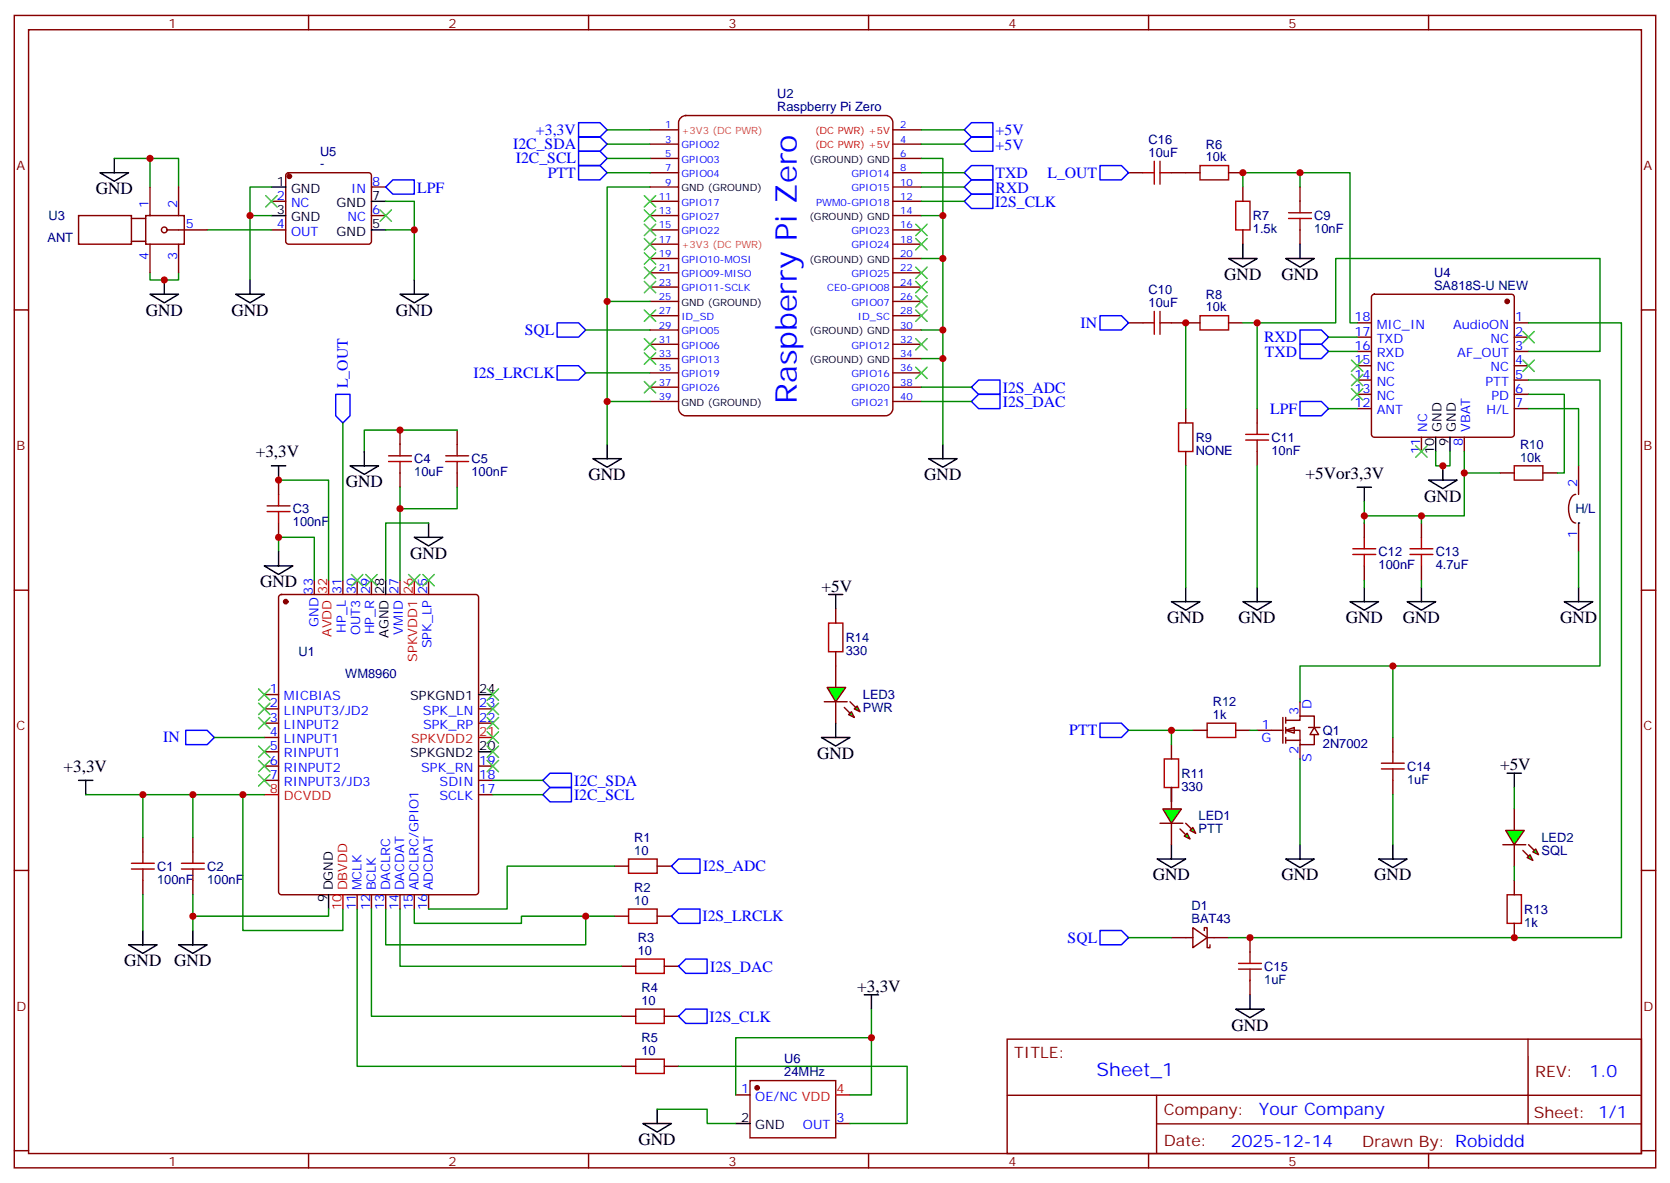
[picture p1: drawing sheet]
<svg xmlns="http://www.w3.org/2000/svg" width="412mm" height="292mm" viewBox="0 0 412 292" stroke-linecap="round" stroke-linejoin="round" font-family="sans-serif">
<g fill="none" stroke="#870000" stroke-width=".35">
<path d="M3.5 3.8h405.4v284.3h-405.4zM7.1 7.3h398.2v277.3h-398.2zM76.2 3.8v3.5M145.3 3.8v3.5M214.5 3.8v3.5M283.6 3.8v3.5M352.8 3.8v3.5M160.5 32h7.1M160.5 35.6h7.1M160.5 39.1h7.1M168.2 29l1.1-.5h49.4a1.76 1.76 0 0 1 1.8 1.8v70.5a1.89 1.89 0 0 1-1.8 1.8h-49.4a1.89 1.89 0 0 1-1.7-1.8v-70.5v-.5zM220.5 32h7"/>
<path d="M220.5 35.6h7M220.5 39.1h7M160.5 42.6h7.1M160.5 46.1h7.1M160.5 49.7h7.1M160.5 53.2h7.1M160.5 56.7h7.1M220.5 42.6h7M220.5 46.1h7M220.5 49.7h7M220.5 53.2h7M220.5 56.7h7"/>
<path d="M278.7 42.6h3.5M289.3 42.6h7M303.4 42.6h3.5M306.9 46.1v3.6M306.9 56.7v3.6M321 46.1v3.6M321 56.7v3.6M3.5 76.5h3.6M160.5 60.3h7.1M160.5 63.8h7.1M160.5 67.3h7.1M160.5 70.8h7.1"/>
<path d="M160.5 74.4h7.1M160.5 77.9h7.1M220.5 60.3h7M220.5 63.8h7M220.5 67.3h7M220.5 70.8h7M220.5 74.4h7M220.5 77.9h7M278.7 79.7h3.5M289.3 79.7h7M303.4 79.7h3.5M335.1 79.7h3.6"/>
<path d="M338.9 72.8l.5-.2h33.8a.71 .71 0 0 1 .7 .7v33.9a.76 .76 0 0 1-.7 .7h-33.8a.76 .76 0 0 1-.7-.7v-33.9zM373.9 79.7h3.6M405.3 76.5h3.6M160.5 81.4h7.1M160.5 84.9h7.1M160.5 88.5h7.1M160.5 92h7.1M160.5 95.5h7.1M160.5 99.1h7.1M220.5 81.4h7M220.5 84.9h7M220.5 88.5h7"/>
<path d="M220.5 92h7M220.5 95.5h7M220.5 99.1h7M335.1 83.2h3.6M335.1 86.7h3.6M335.1 90.2h3.6M335.1 93.8h3.6M335.1 97.3h3.6M373.9 83.2h3.6M373.9 86.7h3.6M373.9 90.2h3.6M373.9 93.8h3.6"/>
<path d="M373.9 97.3h3.6M292.8 100.8v3.6M292.8 111.4v3.5M310.4 100.8v3.6M310.4 111.4v3.5M335.1 100.8h3.6M351 107.9v3.5M361.6 107.9v3.5M370.4 116.7h3.5M373.9 100.8h3.6M381 116.7h3.5M389.8 114.9v7.1"/>
<path d="M336.9 129v3.6M336.9 139.6v3.6M351 129v3.6M351 139.6v3.6M389.1 122a2.65 2.65 0 0 0-1.7 2.7l-.1 .8a3.9 3.9 0 0 0 1.4 3.5h.4M389.8 129v7.1M3.5 145.6h3.6M69 146.9l.5-.2h48a.71 .71 0 0 1 .7 .7v72.7a.76 .76 0 0 1-.7 .7h-48a.76 .76 0 0 1-.7-.7v-72.7zM77.6 143.2v3.5M84.7 143.2v3.5M88.2 143.2v3.5M91.7 143.2v3.5"/>
<path d="M98.8 143.2v3.5M105.8 143.2v3.5M405.3 145.6h3.6M65.3 171.4h3.5M65.3 174.9h3.5M65.3 178.4h3.5M118.2 174.9h3.5M118.2 178.4h3.5M65.3 182h3.5M65.3 185.5h3.5M65.3 189h3.5M65.3 192.5h3.5"/>
<path d="M118.2 189h3.5M118.2 192.5h3.5M118.2 196.1h3.5M3.5 214.8h3.6M405.3 214.8h3.6M88.2 220.8v3.5M91.7 220.8v3.5M95.2 220.8v3.5M98.8 220.8v3.5M102.3 220.8v3.5M105.8 220.8v3.5M248.7 256.4h156.6v28.2h-156.6z"/>
<path d="M377.3 256.4v20.9M248.7 270.2h156.5M285.6 277.3h119.6M285.6 270.2v14.2M3.5 283.9h3.6M76.2 284.6v3.5M145.3 284.6v3.5M214.5 284.6v3.5M283.6 284.6v3.5M352.8 284.6v3.5M405.3 283.9h3.6"/>
</g>
<g fill="#870000" stroke="#870000" stroke-width=".35">
<circle cx="70.6" cy="148.4" r=".53"/>
<circle cx="372.2" cy="74.4" r=".53"/>
</g>
<path d="M81.1 143.2v3.5M102.3 143.2v3.5M65.3 196.1h3.5M118.2 182h3.5M84.7 220.8v3.5" fill="none" stroke="#f00" stroke-width=".35"/>
<g fill="none" stroke="#000" stroke-width=".35">
<path d="M303.4 63.8h7l-3.5 2.1zM306.9 60.3v3.5M317.5 63.8h7.1l-3.6 2.1zM321 60.3v3.5M146.4 113.2h7.1l-3.6 2.1zM149.9 109.6v3.6M229.3 113.2h7.1l-3.6 2.1zM232.8 109.6v3.6M352.8 118.5h7l-3.5 2.1zM354.5 107.9v3.5M356.3 114.9v3.6M358.1 107.9v3.5"/>
<path d="M335.1 120.2h3.6M336.9 120.2v3.6M95.2 143.2v3.5M289.3 148.4h7l-3.5 2.2zM292.8 144.9v3.5M306.9 148.4h7.1l-3.6 2.2zM310.4 144.9v3.5M333.4 148.4h7l-3.5 2.2zM336.9 144.9v3.5M347.5 148.4h7l-3.5 2.2zM351 144.9v3.5M386.3 148.4h7l-3.5 2.2z"/>
<path d="M389.8 144.9v3.5M118.2 171.4h3.5M118.2 185.5h3.5M81.1 220.8v3.5"/>
</g>
<g fill="none" stroke="#00f" stroke-width=".35">
<path d="M142.9 30.3h5.3l1.7 1.7-1.7 1.8h-5.3zM142.9 33.8h5.3l1.7 1.8-1.7 1.7h-5.3zM142.9 37.3h5.3l1.7 1.8-1.7 1.8h-5.3zM238.1 35.6l1.8-1.8h5.3v3.5h-5.3zM239.9 30.3h5.3v3.5h-5.3l-1.8-1.8zM238.1 42.6l1.8-1.7h5.3v3.5h-5.3zM238.1 46.1l1.8-1.7h5.3v3.5h-5.3zM238.1 49.7l1.8-1.8h5.3v3.5h-5.3zM271.6 40.9h5.3l1.8 1.7-1.8 1.8h-5.3zM271.6 77.9h5.3l1.8 1.8-1.8 1.7h-5.3zM82.9 97.3h3.5v5.3l-1.7 1.8-1.8-1.8zM137.6 90.2h5.3l1.7 1.8-1.7 1.8h-5.3z"/>
<path d="M239.9 99.1l1.8-1.8h5.2v3.5h-5.2zM241.7 93.8h5.2v3.5h-5.2l-1.8-1.8zM321 81.4h5.3l1.8 1.8-1.8 1.7h-5.3zM321 84.9h5.3l1.8 1.8-1.8 1.8h-5.3zM321 99.1h5.3l1.8 1.7-1.8 1.8h-5.3zM45.9 180.2h5.3l1.7 1.8-1.7 1.7h-5.3z"/>
</g>
<g fill="none" stroke="#008700" stroke-width=".35">
<path d="M149.9 32h10.6M149.9 35.6h10.6M149.9 39.1h10.6M227.5 39.1h5.3v70.5M227.5 32h10.6M227.5 35.6h10.6M160.5 46.1h-10.6v63.5M227.5 42.6h10.6M227.5 46.1h10.6M227.5 49.7h10.6M227.5 53.2h5.3M306.9 46.1v-3.5h14.1v3.5"/>
<path d="M321 42.6h12.4v37.1h1.7M149.9 74.4h10.6M227.5 63.8h5.3M292.8 79.7v21.1M306.9 79.7h3.5v21.1M310.4 79.7h19.4v-15.9h65.3v22.9h-17.6M144.6 92h15.9M149.9 99.1h10.6M227.5 95.5h12.4M227.5 99.1h12.4M227.5 81.4h5.3M227.5 88.5h5.3"/>
<path d="M328.1 83.2h7M328.1 86.7h7M377.5 97.3h8.8v19.4h-1.8M84.7 104.4v38.8M292.8 114.9v30M310.4 114.9v30M328.1 100.8h7M354.5 111.4v3.5h3.6v-3.5M361.6 111.4v15.9h-10.6M361.6 116.7h8.8M377.5 100.8h12.3v14.1M336.9 127.3h14.1v1.7"/>
<path d="M336.9 123.8v5.2M389.8 136.1v8.8M336.9 143.2v1.7M351 143.2v1.7M52.9 182h12.4"/>
</g>
<g fill="none" stroke="#3c3" stroke-width=".35">
<path d="M226.1 55.3l2.9 2.8M226.1 58.8l2.9 2.9M229 55.3l-2.9 2.8M229 58.8l-2.9 2.9M226.1 65.9l2.9 2.8M226.1 69.4l2.9 2.8M226.1 73l2.9 2.8M226.1 76.5l2.9 2.8M229 65.9l-2.9 2.8M229 69.4l-2.9 2.8M229 73l-2.9 2.8M229 76.5l-2.9 2.8"/>
<path d="M159.1 94.1l2.8 2.8M161.9 94.1l-2.8 2.8M226.1 90.6l2.9 2.8M229 90.6l-2.9 2.8M333.7 88.8l2.8 2.9M333.7 92.4l2.8 2.8M333.7 95.9l2.8 2.8M336.5 88.8l-2.8 2.9M336.5 92.4l-2.8 2.8M336.5 95.9l-2.8 2.8M376.1 81.8l2.8 2.8M376.1 88.8l2.8 2.9"/>
<path d="M378.9 81.8l-2.8 2.8M378.9 88.8l-2.8 2.9M349.6 110l2.8 2.8M352.4 110l-2.8 2.8M86.8 141.7l2.8 2.9M89.6 141.7l-2.8 2.9M90.3 141.7l2.8 2.9M93.1 141.7l-2.8 2.9M104.4 141.7l2.8 2.9M107.2 141.7l-2.8 2.9M63.9 173.5l2.8 2.8M63.9 177l2.8 2.8"/>
<path d="M66.7 173.5l-2.8 2.8M66.7 177l-2.8 2.8M120.3 173.5l2.8 2.8M120.3 177l2.8 2.8M123.1 173.5l-2.8 2.8M123.1 177l-2.8 2.8M63.9 184.1l2.8 2.8M63.9 187.6l2.8 2.8M63.9 191.1l2.8 2.9M66.7 184.1l-2.8 2.8M66.7 187.6l-2.8 2.8M66.7 191.1l-2.8 2.9"/>
<path d="M120.3 187.6l2.8 2.8M123.1 187.6l-2.8 2.8"/>
</g>
<g fill="none" stroke="#a10000" stroke-width=".35">
<path d="M285 39.8v5.6M286.5 39.8v5.6M282.2 42.6h2.8M286.5 42.6h2.8M296.3 40.9h7.1v3.5h-7.1zM305.2 49.7h3.5v7h-3.5zM318.2 52.5h5.6M318.2 53.9h5.6M321 49.7v2.8M321 53.9v2.8M282.2 79.7h2.8M285 76.8v5.7"/>
<path d="M286.5 79.7h2.8M286.5 76.8v5.7M296.3 77.9h7.1v3.5h-7.1zM291 104.4h3.6v7h-3.6zM307.6 108.6h5.7M307.6 107.2h5.7M310.4 104.4v2.8M310.4 108.6v2.8M373.9 114.9h7.1v3.6h-7.1zM334.1 136.8h5.6M334.1 135.4h5.6M336.9 132.6v2.8"/>
<path d="M336.9 136.8v2.8M348.2 136.8h5.6M348.2 135.4h5.6M351 132.6v2.8M351 136.8v2.8"/>
</g>
<circle cx="389.8" cy="129" r=".18" fill="#000"/>
<g fill="#fff" stroke="#870000" stroke-width=".35">
<path d="M317.5 180.2l2.1-.7v1.4z"/>
<path d="M324.6 179.5l1 1.8h-2.1z"/>
</g>
<g fill="none" stroke="#870000" stroke-width=".35">
<path d="M67 49.7h3.6M67 56.7h3.6M70.8 42.8l.5-.2h19.7a.71 .71 0 0 1 .7 .7v16.2a.76 .76 0 0 1-.7 .8h-19.7a.76 .76 0 0 1-.7-.8v-16.2zM91.7 53.2h3.5M91.7 46.1h3.5M68.8 118.5v3.5M98.8 106.1v3.5M98.8 116.7v3.5M112.9 106.1v3.5M112.9 116.7v3.5M68.8 129v3.6M316.8 177v6.4"/>
<path d="M317.5 177.7h3.5v-1h3.6v2.8M317.5 177v1.4M317.5 179.5v1.4M321 173.1v3.6M323.1 179.5h2.9M289.3 183.7v3.6M289.3 194.3v3.5M294.6 180.2h3.5M305.2 180.2h3.5M310.4 180.2h6.4M317.5 180.2h3.5v3.5h3.6v-2.4M317.5 182.7h3.5"/>
<path d="M317.5 182v1.4M321 183.7v3.6M344 182v3.5M344 192.5v3.6M373.9 199.6v5.3M35.3 206.7v3.5M35.3 217.2v3.6M47.6 206.7v3.5M47.6 217.2v3.6M151.7 213.7h3.5M162.3 213.7h3.5M373.9 208.4v5.3"/>
<path d="M373.9 217.2v3.6M151.7 226.1h3.5M153.5 238.4h3.5M162.3 226.1h3.5M164 238.4h3.6M289.3 231.4h5.3M294.6 228.9l3.5 2.5-3.5 2.4zM297.4 229.6v-.7h.7v4.9h.7v-.7M298.1 231.4h5.3M308.7 231.4v3.5M373.9 227.8v3.6M153.5 250.8h3.5"/>
<path d="M164 250.8h3.6M308.7 241.9v3.6M153.5 263.1h3.5M164 263.1h3.6"/>
</g>
<g fill="none" stroke="#a10000" stroke-width=".35">
<path d="M96 113.9h5.6M96 112.5h5.6M98.8 109.6v2.9M98.8 113.9v2.8M110.1 113.9h5.6M110.1 112.5h5.6M112.9 109.6v2.9M112.9 113.9v2.8M66 126.2h5.6M66 124.8h5.6M68.8 122v2.8M68.8 126.2v2.8"/>
<path d="M298.1 178.4h7.1v3.6h-7.1zM287.5 187.3h3.5v7h-3.5zM341.1 189.7h5.7M341.1 188.3h5.7M344 185.5v2.8M344 189.7v2.8M32.5 214.4h5.6M32.5 213h5.6M35.3 210.2v2.8M35.3 214.4v2.8M44.8 214.4h5.6M44.8 213h5.6"/>
<path d="M47.6 210.2v2.8M47.6 214.4v2.8M155.2 211.9h7.1v3.6h-7.1zM155.2 224.3h7.1v3.5h-7.1zM157 236.6h7v3.6h-7zM305.9 239.1h5.6M305.9 237.7h5.6M308.7 234.9v2.8M308.7 239.1v2.8M372.2 220.8h3.5v7h-3.5zM157 249h7v3.5h-7zM157 261.3h7v3.6h-7z"/>
</g>
<g fill="none" stroke="#008700" stroke-width=".35">
<path d="M28.2 39.1h8.8v7M37 39.1h7.1v7M51.2 56.7h15.8M95.2 49.7h7.1v19.4M95.2 56.7h7.1M37 67.3v1.8h7.1v-1.8M377.5 79.7h22.9v151.7h-97M377.5 93.8h17.6v70.5h-74.1v8.8M68.8 118.5h12.3v24.7M112.9 106.1h-22.9v5.3M68.8 136.1v-3.5h8.8v10.6M98.8 120.2v23"/>
<path d="M105.8 129h-10.6v14.2M112.9 120.2v5.3h-14.1M344 164.3v17.7M21.2 196.1h44.1M35.3 196.1v10.6M47.6 196.1v10.6M60 196.1v33.5h24.7v-5.3M121.7 196.1h12.4M121.7 192.5h12.4M278.7 180.2h10.6M289.3 194.3v3.5M294.6 180.2h-5.3v3.5"/>
<path d="M308.7 180.2h1.7M321 187.3v21.1M344 196.1v12.3M151.7 213.7h-26.5v10.6h-19.4M35.3 220.8v8.8M47.6 220.8v8.8M81.1 224.3v1.8h-33.5M88.2 224.3v38.8h65.3M91.7 224.3v26.5h61.8M95.2 224.3v8.8h49.4v-7M98.8 224.3v14.1h54.7M102.3 224.3v3.5h26.5v-1.7h22.9"/>
<path d="M278.7 231.4h10.6"/>
</g>
<g fill="none" stroke="#000" stroke-width=".35">
<path d="M28.2 39.1v3.5M24.7 42.6h7l-3.5 2.1zM67 46.1h3.6M67 53.2h3.6M91.7 56.7h3.5M91.7 49.7h3.5M37 72.6h7.1l-3.5 2.1zM40.6 69.1v3.5M98.8 72.6h7l-3.5 2.1zM102.3 69.1v3.5M67 114.9h3.6M68.8 114.9v3.6"/>
<path d="M86.4 114.9h7.1l-3.5 2.2zM90 111.4v3.5M102.3 132.6h7.1l-3.6 2.1zM105.8 129v3.6M19.4 192.5h3.5M21.2 192.5v3.6M285.8 211.9h7l-3.5 2.2zM289.3 208.4v3.5M317.5 211.9h7.1l-3.6 2.2zM321 208.4v3.5M340.4 211.9h7.1l-3.5 2.2zM344 208.4v3.5"/>
<path d="M31.7 233.1h7.1l-3.5 2.1zM35.3 229.6v3.5M44.1 233.1h7.1l-3.6 2.1zM47.6 229.6v3.5M213.4 245.5h3.6M215.2 245.5v3.5M305.2 249h7l-3.5 2.1zM308.7 245.5v3.5M158.7 277.2h7.1l-3.5 2.1zM162.3 273.7v3.5"/>
</g>
<path d="M95.2 46.1l1.8-1.7h5.3v3.5h-5.3zM271.6 178.4h5.3l1.8 1.8-1.8 1.8h-5.3zM134.1 192.5l1.7-1.7h5.3v3.5h-5.3zM134.1 196.1l1.7-1.8h5.3v3.5h-5.3zM165.8 213.7l1.8-1.8h5.3v3.6h-5.3zM165.8 226.1l1.8-1.8h5.3v3.5h-5.3zM167.6 238.4l1.7-1.8h5.3v3.6h-5.3zM271.6 229.6h5.3l1.8 1.8-1.8 1.7h-5.3zM167.6 250.8l1.7-1.8h5.3v3.5h-5.3z" fill="none" stroke="#00f" stroke-width=".35"/>
<g fill="none" stroke="#3c3" stroke-width=".35">
<path d="M65.6 48.3l2.8 2.8M68.4 48.3l-2.8 2.8M93.8 51.8l2.9 2.8M96.7 51.8l-2.9 2.8M159.1 58.8l2.8 2.9M159.1 55.3l2.8 2.8M159.1 51.8l2.8 2.8M159.1 48.3l2.8 2.8M161.9 58.8l-2.8 2.9M161.9 55.3l-2.8 2.8M161.9 51.8l-2.8 2.8M161.9 48.3l-2.8 2.8"/>
<path d="M159.1 76.5l2.8 2.8M159.1 69.4l2.8 2.8M159.1 65.9l2.8 2.8M159.1 62.4l2.8 2.8M161.9 76.5l-2.8 2.8M161.9 69.4l-2.8 2.8M161.9 65.9l-2.8 2.8M161.9 62.4l-2.8 2.8M63.9 170l2.8 2.8M66.7 170l-2.8 2.8"/>
</g>
<circle cx="71.4" cy="43.5" r=".53" fill="#870000" stroke="#870000" stroke-width=".35"/>
<g fill="#0f0" stroke="#870000" stroke-width=".35">
<path d="M377.1 211.6l.7-.7 .7 1.4z"/>
<path d="M378.5 210.2l.7-.7 .7 1.4z"/>
</g>
<g fill="#870000" stroke="#870000" stroke-width=".35">
<path d="M376.1 209.8l1.4 1.4z"/>
<path d="M377.5 208.4l1.4 1.4z"/>
</g>
<path d="M371.1 208.4h5.7z" fill="#f00" stroke="#870000" stroke-width=".35"/>
<path d="M371.8 204.9h4.6l-2.5 3.5z" fill="#0f0" stroke="#870000" stroke-width=".35"/>
<path d="M289.3 194.3v5.3M289.3 203.1v5.3" fill="none" stroke="#870000" stroke-width=".35"/>
<g fill="#0f0" stroke="#870000" stroke-width=".35">
<path d="M292.5 206.3l.7-.7 .7 1.4z"/>
<path d="M294.6 204.2l.7 1.4-1.4-.7z"/>
</g>
<g fill="#870000" stroke="#870000" stroke-width=".35">
<path d="M291.4 204.5l1.4 1.5z"/>
<path d="M292.8 203.1l1.4 1.4z"/>
</g>
<path d="M286.5 203.1h5.6z" fill="#f00" stroke="#870000" stroke-width=".35"/>
<path d="M287.2 199.6h4.5l-2.4 3.5z" fill="#0f0" stroke="#870000" stroke-width=".35"/>
<path d="M65.3 139.6h7l-3.5 2.1zM68.8 136.1v3.5" fill="none" stroke="#000" stroke-width=".35"/>
<path d="M206.4 164.3v5.3M206.4 173.1v5.3" fill="none" stroke="#870000" stroke-width=".35"/>
<g fill="#0f0" stroke="#870000" stroke-width=".35">
<path d="M209.5 176.3l.8-.7 .7 1.4z"/>
<path d="M211 174.9l.7-.7 .7 1.4z"/>
</g>
<g fill="#870000" stroke="#870000" stroke-width=".35">
<path d="M208.5 174.6l1.4 1.4z"/>
<path d="M209.9 173.1l1.4 1.5z"/>
</g>
<path d="M203.6 173.1h5.6z" fill="#f00" stroke="#870000" stroke-width=".35"/>
<path d="M204.3 169.6h4.5l-2.4 3.5z" fill="#0f0" stroke="#870000" stroke-width=".35"/>
<path d="M204.6 153.7h3.5v7.1h-3.5z" fill="none" stroke="#a10000" stroke-width=".35"/>
<g fill="none" stroke="#870000" stroke-width=".35">
<path d="M19.4 53.2h13.1v7.1h-13.1zM32.5 59.5h3.5M32.5 53.9h3.5M36 53.2h9.5v7.1h-9.5zM37 46.1v7.1M41.3 56.7h9.9M44.1 46.1v7.1M37 60.3v7M44.1 60.3v7M206.4 150.2v3.5M206.4 160.8v3.5M181.7 270.2h3.5"/>
<path d="M185.2 266.6h21.2v14.1h-21.2zM206.4 277.2h3.5"/>
<circle cx="40.6" cy="56.7" r=".71"/>
</g>
<path d="M58.2 72.6h7.1l-3.6 2.1zM61.7 69.1v3.5M204.6 146.7h3.5M206.4 146.7v3.5M206.4 178.4v3.6M202.8 182h7.1l-3.5 2.1zM372.2 190.8h3.5M373.9 190.8v3.5M181.7 277.2h3.5" fill="none" stroke="#000" stroke-width=".35"/>
<circle cx="187" cy="268.4" r=".53" fill="#870000" stroke="#870000" stroke-width=".35"/>
<path d="M206.4 270.2h3.5" fill="none" stroke="#f00" stroke-width=".35"/>
<path d="M61.7 53.2h5.3M67 46.1h-5.3v23M149.9 42.6h10.6M144.6 81.4h15.9M373.9 194.3v5.3M373.9 213.7v3.5M215.2 249v21.2h-5.3M215.2 256h-33.5v14.2M162.3 273.7h12.3v3.5h7.1M167.6 263.1h56.4v14.1h-14.1" fill="none" stroke="#008700" stroke-width=".35"/>
<g fill="none" stroke="#3c3" stroke-width=".35">
<path d="M159.1 83.5l2.8 2.9M159.1 87.1l2.8 2.8M161.9 83.5l-2.8 2.9M161.9 87.1l-2.8 2.8M226.1 83.5l2.9 2.9M229 83.5l-2.9 2.9M100.9 141.7l2.8 2.9M103.7 141.7l-2.8 2.9M120.3 170l2.8 2.8M123.1 170l-2.8 2.8M120.3 180.6l2.8 2.8M120.3 184.1l2.8 2.8"/>
<path d="M123.1 180.6l-2.8 2.8M123.1 184.1l-2.8 2.8"/>
</g>
<path d="M142.9 40.9h5.3l1.7 1.7-1.7 1.8h-5.3zM137.6 79.7h5.3l1.7 1.7-1.7 1.8h-5.3z" fill="none" stroke="#00f" stroke-width=".35"/>
<g fill="#c00">
<circle cx="232.8" cy="53.2" r=".88"/>
<circle cx="232.8" cy="63.8" r=".88"/>
<circle cx="232.8" cy="81.4" r=".88"/>
<circle cx="232.8" cy="88.5" r=".88"/>
<circle cx="356.3" cy="114.9" r=".88"/>
<circle cx="336.9" cy="127.3" r=".88"/>
<circle cx="351" cy="127.3" r=".88"/>
<circle cx="361.6" cy="116.7" r=".88"/>
<circle cx="292.8" cy="79.7" r=".88"/>
<circle cx="310.4" cy="79.7" r=".88"/>
<circle cx="306.9" cy="42.6" r=".88"/>
<circle cx="321" cy="42.6" r=".88"/>
<circle cx="344" cy="164.3" r=".88"/>
<circle cx="289.3" cy="180.2" r=".88"/>
<circle cx="308.7" cy="231.4" r=".88"/>
<circle cx="35.3" cy="196.1" r=".88"/>
<circle cx="47.6" cy="196.1" r=".88"/>
<circle cx="98.8" cy="125.5" r=".88"/>
<circle cx="68.8" cy="118.5" r=".88"/>
<circle cx="144.6" cy="226.1" r=".88"/>
<circle cx="60" cy="196.1" r=".88"/>
<circle cx="47.6" cy="226.1" r=".88"/>
<circle cx="149.9" cy="99.1" r=".88"/>
<circle cx="149.9" cy="74.4" r=".88"/>
<circle cx="40.6" cy="69.1" r=".88"/>
<circle cx="37" cy="39.1" r=".88"/>
<circle cx="102.3" cy="56.7" r=".88"/>
<circle cx="68.8" cy="132.6" r=".88"/>
<circle cx="215.2" cy="256" r=".88"/>
<circle cx="373.9" cy="231.4" r=".88"/>
<circle cx="98.8" cy="106.1" r=".88"/>
<circle cx="61.7" cy="53.2" r=".88"/>
</g>
<text font-size="7.4" fill="#00f" x="196.8" y="99.8" transform="rotate(-90 196.8 99.8)">Raspberry Pi Zero</text>
<text font-size="4.6" fill="#00f" x="270.8" y="265.4">Sheet_1</text>
<g font-size="4.2">
<text x="23.6" y="47.9">GND</text>
<text x="302.3" y="69.1">GND</text>
<text x="316.4" y="69.1">GND</text>
<text x="36" y="77.9">GND</text>
<text x="57.1" y="77.9">GND</text>
<text x="97.7" y="77.9">GND</text>
<text x="63.1" y="112.8">+3,3V</text>
<text x="145.3" y="118.5">GND</text>
<text x="228.2" y="118.5">GND</text>
<text x="322.4" y="118.1">+5Vor3,3V</text>
<text x="85.4" y="120.2">GND</text>
<text x="351.7" y="123.8">GND</text>
<text x="101.2" y="137.9">GND</text>
<text x="64.2" y="144.9">GND</text>
<text x="202.8" y="146">+5V</text>
<text x="288.2" y="153.7">GND</text>
<text x="305.9" y="153.7">GND</text>
<text x="332.3" y="153.7">GND</text>
<text x="346.4" y="153.7">GND</text>
<text x="385.2" y="153.7">GND</text>
<text x="15.7" y="190.4">+3,3V</text>
<text x="201.8" y="187.3">GND</text>
<text x="370.4" y="190.1">+5V</text>
<text x="284.7" y="217.2">GND</text>
<text x="316.4" y="217.2">GND</text>
<text x="339.4" y="217.2">GND</text>
<text x="30.7" y="238.4">GND</text>
<text x="43" y="238.4">GND</text>
<text x="211.7" y="244.8">+3,3V</text>
<text x="304.1" y="254.3">GND</text>
<text x="157.7" y="282.5">GND</text>
</g>
<g font-size="4.2" fill="#00f">
<text x="392.5" y="265.7">1.0</text>
<text x="310.9" y="275.2">Your Company</text>
<text x="304" y="283">2025-12-14</text>
</g>
<g font-size="3.9" fill="#00f">
<text x="132.4" y="33.3">+3,3V</text>
<text x="245.9" y="33.4">+5V</text>
<text x="126.7" y="36.8">I2C_SDA</text>
<text x="127.4" y="40.3">I2C_SCL</text>
<text x="245.9" y="36.9">+5V</text>
<text x="103" y="47.5">LPF</text>
<text x="135.3" y="43.8">PTT</text>
<text x="245.9" y="47.5">RXD</text>
<text x="245.9" y="44">TXD</text>
<text x="258.7" y="43.9">L_OUT</text>
<text x="245.7" y="51">I2S_CLK</text>
<text x="129.6" y="82.6">SQL</text>
<text x="266.9" y="80.8">IN</text>
<text x="312.2" y="84.5">RXD</text>
<text x="312.4" y="88">TXD</text>
<text x="85.9" y="95.8" transform="rotate(-90 85.9 95.8)">L_OUT</text>
<text x="116.9" y="93.3">I2S_LRCLK</text>
<text x="247.6" y="96.9">I2S_ADC</text>
<text x="247.6" y="100.4">I2S_DAC</text>
<text x="313.7" y="102.1">LPF</text>
<text x="40.3" y="183.2">IN</text>
<text x="264.1" y="181.4">PTT</text>
<text x="141.8" y="197.4">I2C_SCL</text>
<text x="141.8" y="193.9">I2C_SDA</text>
<text x="173.6" y="215">I2S_ADC</text>
<text x="173.5" y="227.4">I2S_LRCLK</text>
<text x="263.6" y="232.6">SQL</text>
<text x="175.4" y="239.7">I2S_DAC</text>
<text x="175.2" y="252.1">I2S_CLK</text>
</g>
<g font-size="3.9" fill="#800">
<text x="250.5" y="261">TITLE:</text>
<text x="379.1" y="265.7">REV:</text>
<text x="287.4" y="275.2">Company:</text>
<text x="378.7" y="275.8">Sheet: 1/1</text>
<text x="287.4" y="282.9">Date:</text>
<text x="336.4" y="282.9">Drawn By: Robiddd</text>
</g>
<g font-size="3.2" fill="#800">
<text x="41.6" y="6.8">1</text>
<text x="110.8" y="6.8">2</text>
<text x="179.9" y="6.8">3</text>
<text x="249.1" y="6.8">4</text>
<text x="318.2" y="6.8">5</text>
<text x="4.1" y="41.9">A</text>
<text x="405.9" y="41.9">A</text>
<text x="4.1" y="111.1">B</text>
<text x="405.9" y="111.1">B</text>
<text x="4.1" y="180.2">C</text>
<text x="405.9" y="180.2">C</text>
<text x="4.1" y="249.3">D</text>
<text x="405.9" y="249.3">D</text>
<text x="41.6" y="287.6">1</text>
<text x="110.8" y="287.6">2</text>
<text x="179.9" y="287.6">3</text>
<text x="249.1" y="287.6">4</text>
<text x="318.2" y="287.6">5</text>
</g>
<g font-size="3.2" fill="#000080">
<text x="191.9" y="27.4">Raspberry Pi Zero</text>
<text x="191.9" y="24.3">U2</text>
<text x="283.6" y="35.6">C16</text>
<text x="79" y="41.6">-</text>
<text x="79" y="38.4">U5</text>
<text x="283.6" y="38.7">10uF</text>
<text x="297.8" y="39.8">10k</text>
<text x="297.8" y="36.7">R6</text>
<text x="11.7" y="59.6">ANT</text>
<text x="12" y="54.3">U3</text>
<text x="309.4" y="57.5">1.5k</text>
<text x="309.4" y="54.4">R7</text>
<text x="324.6" y="57.5">10nF</text>
<text x="324.6" y="54.4">C9</text>
<text x="354.1" y="71.5">SA818S-U NEW</text>
<text x="354.1" y="68.4">U4</text>
<text x="283.6" y="75.8">10uF</text>
<text x="283.6" y="72.6">C10</text>
<text x="297.8" y="76.8">10k</text>
<text x="297.8" y="73.7">R8</text>
<text x="295.3" y="112.2">NONE</text>
<text x="295.3" y="109">R9</text>
<text x="314" y="112.2">10nF</text>
<text x="314" y="109.1">C11</text>
<text x="375.4" y="113.9">10k</text>
<text x="375.4" y="110.8">R10</text>
<text x="102.3" y="117.5">10uF</text>
<text x="102.3" y="114.3">C4</text>
<text x="116.4" y="117.5">100nF</text>
<text x="116.4" y="114.3">C5</text>
<text x="72.3" y="129.8">100nF</text>
<text x="72.3" y="126.7">C3</text>
<text x="389" y="126.7">H/L</text>
<text x="340.4" y="137.3">C12</text>
<text x="354.5" y="137.3">C13</text>
<text x="340.4" y="140.4">100nF</text>
<text x="354.5" y="140.4">4.7uF</text>
<text x="73.7" y="162">U1</text>
<text x="208.8" y="161.6">330</text>
<text x="208.8" y="158.4">R14</text>
<text x="85.3" y="167.2">WM8960</text>
<text x="213.1" y="172.4">LED3</text>
<text x="213.1" y="175.6">PWR</text>
<text x="299.5" y="177.4">1k</text>
<text x="299.5" y="174.2">R12</text>
<text x="326.7" y="184.6">2N7002</text>
<text x="326.7" y="181.3">Q1</text>
<text x="291.7" y="191.9">R11</text>
<text x="347.5" y="190.2">C14</text>
<text x="291.7" y="195.1">330</text>
<text x="347.5" y="193.4">1uF</text>
<text x="296" y="202.4">LED1</text>
<text x="156.6" y="207.7">R1</text>
<text x="296" y="205.6">PTT</text>
<text x="380.6" y="207.8">LED2</text>
<text x="38.8" y="214.9">C1</text>
<text x="51.2" y="214.9">C2</text>
<text x="156.6" y="210.9">10</text>
<text x="380.6" y="211">SQL</text>
<text x="38.8" y="218">100nF</text>
<text x="51.2" y="218">100nF</text>
<text x="156.6" y="220.1">R2</text>
<text x="156.6" y="223.2">10</text>
<text x="294.2" y="227.8">BAT43</text>
<text x="294.2" y="224.6">D1</text>
<text x="376.4" y="225.4">R13</text>
<text x="157.5" y="232.4">R3</text>
<text x="376.4" y="228.6">1k</text>
<text x="157.5" y="235.6">10</text>
<text x="312.2" y="239.5">C15</text>
<text x="158.4" y="244.8">R4</text>
<text x="312.2" y="242.8">1uF</text>
<text x="158.4" y="247.9">10</text>
<text x="158.4" y="257.1">R5</text>
<text x="158.4" y="260.3">10</text>
<text x="193.7" y="262.2">U6</text>
<text x="193.7" y="265.5">24MHz</text>
</g>
<g font-size="3.2">
<text x="68.4" y="45.8">1</text>
<text x="71.9" y="47.6">GND</text>
<text x="68.4" y="52.8">3</text>
<text x="83.1" y="51.1">GND</text>
<text x="91.9" y="49.3">7</text>
<text x="71.9" y="54.6">GND</text>
<text x="83.1" y="58.1">GND</text>
<text x="91.9" y="56.4">5</text>
<text x="356" y="106.6" transform="rotate(-90 356 106.6)">GND</text>
<text x="359.5" y="106.6" transform="rotate(-90 359.5 106.6)">GND</text>
<text x="354.2" y="112.1" transform="rotate(-90 354.2 112.1)">10</text>
<text x="357.7" y="110.1" transform="rotate(-90 357.7 110.1)">9</text>
<text x="94.9" y="146.5" transform="rotate(-90 94.9 146.5)">28</text>
<text x="96" y="157.4" transform="rotate(-90 96 157.4)">AGND</text>
<text x="101.3" y="172.8">SPKGND1</text>
<text x="118.4" y="171">24</text>
<text x="118.4" y="185.1">20</text>
<text x="101.3" y="186.9">SPKGND2</text>
<text x="82.2" y="219.7" transform="rotate(-90 82.2 219.7)">DGND</text>
<text x="80.8" y="222.6" transform="rotate(-90 80.8 222.6)">9</text>
<text x="183" y="276.9">2</text>
<text x="186.5" y="278.6">GND</text>
</g>
<g font-size="3.2" fill="#00f">
<text x="86.7" y="47.6">IN</text>
<text x="91.9" y="45.8">8</text>
<text x="36.7" y="51.4" transform="rotate(-90 36.7 51.4)">1</text>
<text x="43.7" y="51.4" transform="rotate(-90 43.7 51.4)">2</text>
<text x="68.4" y="49.3">2</text>
<text x="71.9" y="51.1">NC</text>
<text x="91.9" y="52.8">6</text>
<text x="45.9" y="56.4">5</text>
<text x="68.4" y="56.4">4</text>
<text x="71.9" y="58.1">OUT</text>
<text x="85.8" y="54.6">NC</text>
<text x="36.7" y="64" transform="rotate(-90 36.7 64)">4</text>
<text x="43.7" y="64" transform="rotate(-90 43.7 64)">3</text>
<text x="334.5" y="82.8">17</text>
<text x="334.5" y="79.3">18</text>
<text x="340" y="81.1">MIC_IN</text>
<text x="358.8" y="81.1">AudioON</text>
<text x="374.1" y="79.3">1</text>
<text x="374.1" y="82.8">2</text>
<text x="334.5" y="89.9">15</text>
<text x="334.5" y="86.4">16</text>
<text x="340" y="88.1">RXD</text>
<text x="340" y="84.6">TXD</text>
<text x="359.9" y="88.1">AF_OUT</text>
<text x="368" y="84.6">NC</text>
<text x="374.1" y="86.4">3</text>
<text x="374.1" y="89.9">4</text>
<text x="334.5" y="93.4">14</text>
<text x="340" y="95.2">NC</text>
<text x="340" y="91.7">NC</text>
<text x="366.8" y="95.2">PTT</text>
<text x="368" y="91.7">NC</text>
<text x="374.1" y="93.4">5</text>
<text x="334.5" y="100.5">12</text>
<text x="334.5" y="96.9">13</text>
<text x="340" y="98.7">NC</text>
<text x="368.3" y="98.7">PD</text>
<text x="374.1" y="96.9">6</text>
<text x="374.1" y="100.5">7</text>
<text x="340" y="102.2">ANT</text>
<text x="352.4" y="106.6" transform="rotate(-90 352.4 106.6)">NC</text>
<text x="363" y="106.6" transform="rotate(-90 363 106.6)">VBAT</text>
<text x="367" y="102.2">H/L</text>
<text x="350.7" y="112.1" transform="rotate(-90 350.7 112.1)">11</text>
<text x="361.2" y="110.1" transform="rotate(-90 361.2 110.1)">8</text>
<text x="389.5" y="120.2" transform="rotate(-90 389.5 120.2)">2</text>
<text x="389.5" y="132.8" transform="rotate(-90 389.5 132.8)">1</text>
<text x="77.3" y="146.7" transform="rotate(-90 77.3 146.7)">33</text>
<text x="84.3" y="146.5" transform="rotate(-90 84.3 146.5)">31</text>
<text x="87.8" y="146.5" transform="rotate(-90 87.8 146.5)">30</text>
<text x="91.4" y="146.5" transform="rotate(-90 91.4 146.5)">29</text>
<text x="98.4" y="146.5" transform="rotate(-90 98.4 146.5)">27</text>
<text x="105.5" y="146.5" transform="rotate(-90 105.5 146.5)">25</text>
<text x="78.7" y="154.7" transform="rotate(-90 78.7 154.7)">GND</text>
<text x="85.4" y="156.1" transform="rotate(-90 85.4 156.1)">HP_L</text>
<text x="88.9" y="156.8" transform="rotate(-90 88.9 156.8)">OUT3</text>
<text x="92.4" y="156.5" transform="rotate(-90 92.4 156.5)">HP_R</text>
<text x="99.5" y="156.6" transform="rotate(-90 99.5 156.6)">VMID</text>
<text x="106.5" y="160" transform="rotate(-90 106.5 160)">SPK_LP</text>
<text x="66.6" y="171">1</text>
<text x="70.1" y="172.8">MICBIAS</text>
<text x="66.6" y="174.6">2</text>
<text x="66.6" y="178.1">3</text>
<text x="70.1" y="176.3">LINPUT3/JD2</text>
<text x="70.1" y="179.8">LINPUT2</text>
<text x="104.4" y="176.3">SPK_LN</text>
<text x="104.5" y="179.8">SPK_RP</text>
<text x="118.4" y="178.1">22</text>
<text x="118.4" y="174.6">23</text>
<text x="311.6" y="179.8">1</text>
<text x="320.7" y="176.3" transform="rotate(-90 320.7 176.3)">3</text>
<text x="323.8" y="174.9" transform="rotate(-90 323.8 174.9)">D</text>
<text x="66.6" y="181.6">4</text>
<text x="66.6" y="185.1">5</text>
<text x="70.1" y="183.4">LINPUT1</text>
<text x="311.5" y="183">G</text>
<text x="66.6" y="188.7">6</text>
<text x="70.1" y="186.9">RINPUT1</text>
<text x="70.1" y="190.4">RINPUT2</text>
<text x="104" y="190.4">SPK_RN</text>
<text x="118.4" y="188.7">19</text>
<text x="320.7" y="186.1" transform="rotate(-90 320.7 186.1)">2</text>
<text x="323.8" y="188" transform="rotate(-90 323.8 188)">S</text>
<text x="66.6" y="192.2">7</text>
<text x="70.1" y="194">RINPUT3/JD3</text>
<text x="108.5" y="197.5">SCLK</text>
<text x="108.6" y="194">SDIN</text>
<text x="118.4" y="195.7">17</text>
<text x="118.4" y="192.2">18</text>
<text x="89.3" y="219.7" transform="rotate(-90 89.3 219.7)">MCLK</text>
<text x="92.8" y="219.7" transform="rotate(-90 92.8 219.7)">BCLK</text>
<text x="96.3" y="219.7" transform="rotate(-90 96.3 219.7)">DACLRC</text>
<text x="99.8" y="219.7" transform="rotate(-90 99.8 219.7)">DACDAT</text>
<text x="103.4" y="219.7" transform="rotate(-90 103.4 219.7)">ADCLRC/GPIO1</text>
<text x="106.9" y="219.7" transform="rotate(-90 106.9 219.7)">ADCDAT</text>
<text x="87.8" y="224.6" transform="rotate(-90 87.8 224.6)">11</text>
<text x="91.4" y="224.6" transform="rotate(-90 91.4 224.6)">12</text>
<text x="94.9" y="224.6" transform="rotate(-90 94.9 224.6)">13</text>
<text x="98.4" y="224.6" transform="rotate(-90 98.4 224.6)">14</text>
<text x="102" y="224.6" transform="rotate(-90 102 224.6)">15</text>
<text x="105.5" y="224.6" transform="rotate(-90 105.5 224.6)">16</text>
<text x="183" y="269.8">1</text>
<text x="186.5" y="271.6">OE/NC VDD</text>
<text x="198.3" y="278.6">OUT</text>
<text x="206.6" y="276.9">3</text>
</g>
<g font-size="3.2" fill="#f00">
<text x="80.8" y="146.5" transform="rotate(-90 80.8 146.5)">32</text>
<text x="102" y="146.5" transform="rotate(-90 102 146.5)">26</text>
<text x="81.8" y="157.2" transform="rotate(-90 81.8 157.2)">AVDD</text>
<text x="103" y="163.3" transform="rotate(-90 103 163.3)">SPKVDD1</text>
<text x="101.5" y="183.4">SPKVDD2</text>
<text x="118.4" y="181.6">21</text>
<text x="66.6" y="195.7">8</text>
<text x="70.1" y="197.5">DCVDD</text>
<text x="85.7" y="219.7" transform="rotate(-90 85.7 219.7)">DBVDD</text>
<text x="84.3" y="224.6" transform="rotate(-90 84.3 224.6)">10</text>
<text x="206.6" y="269.8">4</text>
</g>
<g font-size="2.5" fill="#00f">
<text x="164.2" y="31.7">1</text>
<text x="164.2" y="35.2">3</text>
<text x="222.2" y="31.7">2</text>
<text x="222.2" y="35.2">4</text>
<text x="164.2" y="38.7">5</text>
<text x="168.3" y="36.6">GPIO02</text>
<text x="168.3" y="40.1">GPIO03</text>
<text x="222.2" y="38.7">6</text>
<text x="164.2" y="42.3">7</text>
<text x="164.2" y="45.8">9</text>
<text x="168.3" y="43.7">GPIO04</text>
<text x="210.3" y="43.7">GPIO14</text>
<text x="210.3" y="47.2">GPIO15</text>
<text x="222.2" y="42.3">8</text>
<text x="222.2" y="45.8">10</text>
<text x="162.7" y="49.3">11</text>
<text x="162.7" y="52.8">13</text>
<text x="168.3" y="50.7">GPIO17</text>
<text x="201.6" y="50.7">PWM0-GPIO18</text>
<text x="222.2" y="49.3">12</text>
<text x="222.2" y="52.8">14</text>
<text x="162.7" y="56.4">15</text>
<text x="162.7" y="59.9">17</text>
<text x="168.3" y="54.3">GPIO27</text>
<text x="168.3" y="57.8">GPIO22</text>
<text x="210.3" y="57.8">GPIO23</text>
<text x="222.2" y="56.4">16</text>
<text x="222.2" y="59.9">18</text>
<text x="162.7" y="63.4">19</text>
<text x="168.3" y="64.8">GPIO10-MOSI</text>
<text x="210.3" y="61.3">GPIO24</text>
<text x="222.2" y="63.4">20</text>
<text x="162.7" y="67">21</text>
<text x="162.7" y="70.5">23</text>
<text x="168.3" y="68.4">GPIO09-MISO</text>
<text x="168.3" y="71.9">GPIO11-SCLK</text>
<text x="204.3" y="71.9">CE0-GPIO08</text>
<text x="210.3" y="68.4">GPIO25</text>
<text x="222.2" y="67">22</text>
<text x="222.2" y="70.5">24</text>
<text x="162.7" y="74">25</text>
<text x="162.7" y="77.5">27</text>
<text x="210.3" y="75.4">GPIO07</text>
<text x="222.2" y="74">26</text>
<text x="222.2" y="77.5">28</text>
<text x="162.7" y="81.1">29</text>
<text x="168.3" y="79">ID_SD</text>
<text x="168.3" y="82.5">GPIO05</text>
<text x="211.9" y="79">ID_SC</text>
<text x="222.2" y="81.1">30</text>
<text x="162.7" y="84.6">31</text>
<text x="162.7" y="88.1">33</text>
<text x="168.3" y="86">GPIO06</text>
<text x="168.3" y="89.5">GPIO13</text>
<text x="210.3" y="86">GPIO12</text>
<text x="222.2" y="84.6">32</text>
<text x="222.2" y="88.1">34</text>
<text x="162.7" y="91.7">35</text>
<text x="162.7" y="95.2">37</text>
<text x="168.3" y="93.1">GPIO19</text>
<text x="210.3" y="93.1">GPIO16</text>
<text x="222.2" y="91.7">36</text>
<text x="222.2" y="95.2">38</text>
<text x="162.7" y="98.7">39</text>
<text x="168.3" y="96.6">GPIO26</text>
<text x="210.3" y="96.6">GPIO20</text>
<text x="210.3" y="100.1">GPIO21</text>
<text x="222.2" y="98.7">40</text>
</g>
<g font-size="2.5" fill="#f60">
<text x="168.3" y="33.1">+3V3 (DC PWR)</text>
<text x="168.3" y="61.3">+3V3 (DC PWR)</text>
</g>
<g font-size="2.5" fill="#f00">
<text x="201.3" y="33.1">(DC PWR) +5V</text>
<text x="201.3" y="36.6">(DC PWR) +5V</text>
</g>
<g font-size="2.5">
<text x="199.9" y="40.1">(GROUND) GND</text>
<text x="168.3" y="47.2">GND (GROUND)</text>
<text x="199.9" y="54.3">(GROUND) GND</text>
<text x="199.9" y="64.8">(GROUND) GND</text>
<text x="168.3" y="75.4">GND (GROUND)</text>
<text x="199.9" y="82.5">(GROUND) GND</text>
<text x="199.9" y="89.5">(GROUND) GND</text>
<text x="168.3" y="100.1">GND (GROUND)</text>
</g>
</svg>
